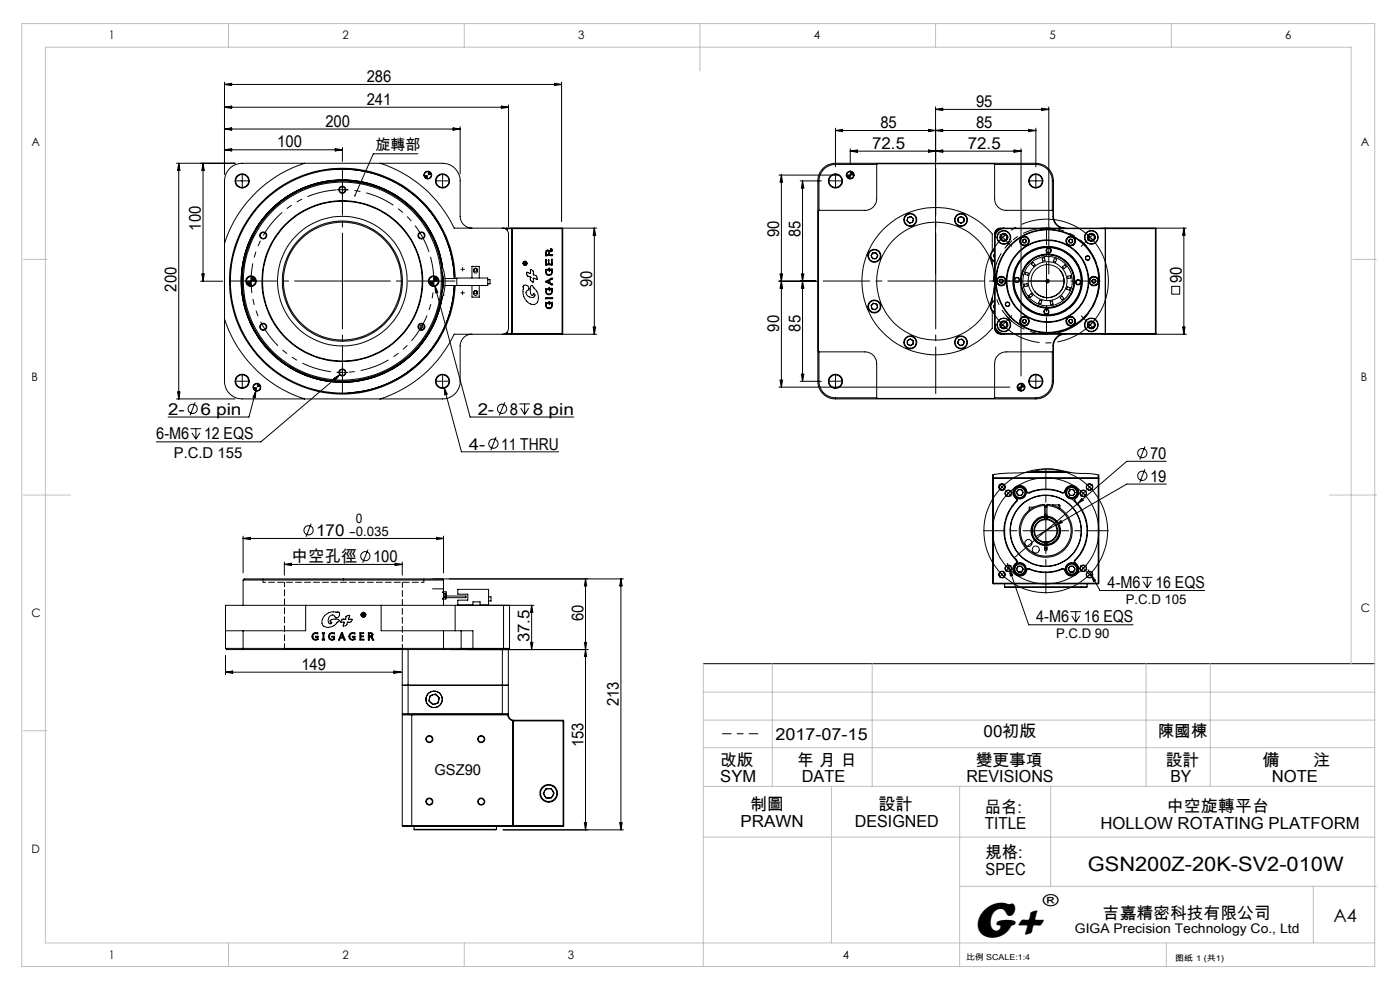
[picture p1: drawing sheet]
<svg xmlns="http://www.w3.org/2000/svg" width="297mm" height="210mm" viewBox="0 0 297 210" stroke-linecap="round" stroke-linejoin="round" font-family="sans-serif">
<g fill="none" stroke="#000" stroke-width=".21">
<path d="M47.6 17.4v19.5M47.6 17.9l1.5-.2v.5zM47.6 17.9h71.5M117.6 17.7l1.5 .2-1.5 .3zM119.1 17.4v29.6M37.4 34.6h12.5M37.9 34.6l.3 1.5h-.5zM37.9 34.6v50M43.1 34.6v25M43.1 34.6l.2 1.5h-.5zM47.6 31.8h25M47.6 31.8l1.5-.3v.5z"/>
<path d="M47.6 22.7l1.5-.2v.5zM47.6 27.4l1.5-.3v.5zM47.6 27.4h50M47.6 22.7h60.3M51.3 38.4h.2M51.4 38.3v.2M64.6 34.6a26.2 26.2 0 0 0-17 17M71.1 31.5l1.5 .3-1.5 .2zM72.6 31.3v2.9M80.6 34.6a26.3 26.3 0 0 1 15.7 13.8h11.2M88.7 32.6h-9.5l-3.9 8.9M90.8 36.4a.78 .78 0 0 0-.8 .7"/>
<path d="M91.5 37.1a.78 .78 0 0 1-.7 .8M93.8 38.4h.2M93.9 38.3v.2M96.1 27.1l1.5 .3-1.5 .2zM97.6 26.9v10M106.4 22.5l1.5 .2-1.5 .3zM107.9 22.3v25.8M165.2 37.1h12.8M165.8 37.1v45M165.8 37.1l.2 1.5h-.5zM169.8 38.4h4.4M170.3 38.4v42.5"/>
<path d="M170.3 38.4l.2 1.5h-.5zM177.1 38.4h.3M177.2 38.3v.2M177.2 27.2v8.2M177.2 27.7h42.5M177.2 27.7l1.6-.3v.5zM180.2 37.1h.3M180.4 37v.2M180.4 36.4a.78 .78 0 0 0-.8 .7M180.4 31.6v3.1M180.4 32.1h36.2M180.4 32.1l1.5-.3v.5z"/>
<path d="M181.1 37.1a.78 .78 0 0 1-.7 .8M186 34.9v7.2a2.47 2.47 0 0 1-2.5 2.5h-9.8M186 34.9h-8.8a3.5 3.5 0 0 0-3.5 3.5v6.2M186 34.9l.1-.2h24.8l.1 .2M197 31.8l1.5 .3-1.5 .2zM197 27.4l1.5 .3-1.5 .2zM198.5 22.7v35.4M198.5 23.2l1.5-.2v.5zM198.5 23.2h24M198.5 27.7l1.5-.3v.5zM198.5 32.1l1.5-.3v.5zM211 34.9v7.2a2.41 2.41 0 0 0 2.5 2.5h9.7"/>
<path d="M211 34.9h8.7a3.5 3.5 0 0 1 3.5 3.5v6.2M215.1 31.8l1.5 .3-1.5 .2zM216.6 31.6v48.2M218.2 27.4l1.5 .3-1.5 .2zM219.6 38.4h.3M219.7 38.3v.2M219.7 27.2v8.2M221 23l1.5 .2-1.5 .3zM222.5 22.7v35.4M42.5 59.6h4.7M42.8 58.1h.5l-.2 1.5zM53.1 59.6h.3"/>
<path d="M53.3 59.5v.3M53.3 58.6a1.02 1.02 0 0 0-1.1 1M54.3 59.6l-.3 .7-.7 .3M72.5 59.6h.2M72.5 40.2h.2M72.6 40.1v.3M72.6 59.5v.3M91.9 59.6h.2M92 59.5v.3M92 58.6l-.1 .1a.97 .97 0 0 0-.9 .9M93 59.6a1.02 1.02 0 0 1-1 1M93.8 57.6l.3 2.2-.4 2.5"/>
<path d="M93.8 56.7a21.4 21.4 0 0 0-32.5-15.2 21.4 21.4 0 0 0-.4 35.9 21.4 21.4 0 0 0 32.8-14.5M93.9 56.7a21.5 21.5 0 0 0-32.8-15.1 21.5 21.5 0 0 0-.2 36.1 21.5 21.5 0 0 0 32.9-14.7M93.9 56.7a9 9 0 0 1 0 6.3l-.3-.1M93.9 56.7l-.2 .1M93.9 58.5v2.9M94.4 59.1h2.5M96.4 59.1a23.7 23.7 0 0 0-34.8-20.5 23.7 23.7 0 0 0-2.8 40.3 23.7 23.7 0 0 0 37.3-15.7l.2-2.6a23.7 23.7 0 0 1-22.5 22.8M96.6 59.1a23.9 23.9 0 0 0-35.6-20.3 23.9 23.9 0 0 0-1.5 40.9 23.9 23.9 0 0 0 36.9-17.7l.2-1.4M98 57.1h.2M98.1 57v.2M100.1 48.4a2.53 2.53 0 0 1-2.5-2.5v-7.5a3.7 3.7 0 0 0-3.7-3.8h-42.5a3.7 3.7 0 0 0-3.8 3.8v42.5a3.7 3.7 0 0 0 3.8 3.7h42.5a3.7 3.7 0 0 0 3.7-3.7v-7.5a2.47 2.47 0 0 1 2.5-2.5M100.1 59v-2.5h1.6v2.5"/>
<path d="M100.6 57l.1-.1a.49 .49 0 0 1 .6 .5 .49 .49 0 0 1-.7 .4l-.1-.3zM103.5 59.3h.5v.9h-.5M106.6 48.4a1.21 1.21 0 0 1 1.3 1.2v20a1.26 1.26 0 0 1-1.3 1.3M107.2 48.5h.3M107.5 48.4h1.1v22.5h-1.1M107.5 48.4l.1 .1M107.5 48.5v.2M107.6 48.5h-.1M107.6 48.5h.1M107.6 48.5h11.6M107.6 48.5v.4M108.1 48.4h18.5"/>
<path d="M111.2 55.7l.5-.1-.3 .3 .3 .1h-.6zM111.2 55.8l.1 .1h-.1zM111.4 55.8h.1M111.8 57.7a.55 .55 0 0 0 .2 .9l.5 .2M111.8 57.7l.1 .1M111.9 57.8l.6 .2v-.8a.77 .77 0 0 1 .6 1l.1 .1M112.5 58.8h.1M113.2 58.3h.1M113.2 58.3a.68 .68 0 0 1 .7 1l-.7-.3-.1 .9a.76 .76 0 0 1-.6-1.1M115.7 59.7l1.5-.7v.2l-.6 .2 .1 .6 .6 .4h-.3zM115.7 57.1h.7v.2a.5 .5 0 0 0-.5 .7 .5 .5 0 0 0 .8 .2 .48 .48 0 0 0 .4-.5 .48 .48 0 0 0-.5-.5l-.1 .4v-.7l.1 .2h.6l-.1 .2a.72 .72 0 0 1-.6 1.1 .72 .72 0 0 1-.6-1.1zM115.8 53.2a.36 .36 0 0 1 .4-.2 .36 .36 0 0 1 .3 .3l.6-.1-.3-.4h.3v.5a.5 .5 0 0 0-.5 .1 .5 .5 0 0 0-.1 .6l.8 .1-.2 .2h-1.3z"/>
<path d="M115.8 56v-.9l.1 .9h.5v-.9l.1 .9h.6v-1l.1 1.2h-.2M115.8 56h.1M115.8 56v.3l1.2-.1M116 59.8l.6-.3v.5zM116 53.3h.3l.1 .7h-.5zM116.6 56.9h.1M117 56.2h.1M119.2 48.5v22.3M119.2 48.4h.1M119.3 48.4l.1 22.4-.2 .1M119.3 48.4l-.1 .1M126.1 48.4l.3 1.5h-.6z"/>
<path d="M126.1 48.4v22.5M165.2 59.6h7.9M165.5 58.1h.5l-.2 1.5zM165.8 59.6l.2 1.5h-.5zM170 58.1h.5l-.2 1.5zM170.3 59.6l.2 1.5h-.5zM173.7 44.6l-.1 .1v29.8l.1 .1M185.1 53.6h.7l.4 .6-.4 .7h-.7l-.3-.7zM192.6 46.1l.7-.1 .5 .5-.2 .7-.7 .1-.5-.5zM198.4 59.6h.2M198.5 59.5v.3M203.2 46.3l.7-.4 .6 .4v.7l-.6 .4-.7-.4z"/>
<path d="M210.5 53.3a1.36 1.36 0 0 0 0 1.9M210.5 56.1a12.5 12.5 0 0 0-19.3-6.7 12.5 12.5 0 0 0 0 20.4 12.5 12.5 0 0 0 19.3-6.7M210.5 53.3v-3.7a15.6 15.6 0 0 0-22.7-1.4 15.6 15.6 0 0 0 0 22.8 15.6 15.6 0 0 0 22.7-1.4v-3.6M210.5 55.2l.5 .3M210.5 56.1a12.7 12.7 0 0 1 0 7M210.5 55.2v.9M211 54.8h.1M211 53.1a1.26 1.26 0 0 0-.8 1.1 1.26 1.26 0 0 0 .8 1.2M211 54.6l-.1-.3 .1-.4-.2 .2 .2 .7M211 53l-.5 .3M212.2 59.3h.5l.2 .3-.2 .4h-.5l-.2-.4zM212.3 48.5a1.2 1.2 0 0 0-1.2 1.2"/>
<path d="M212.6 50.3l.2 .1M212.8 50.3l-.2 .1M213 48.4a1.93 1.93 0 0 0-2 2M214 51.6l.1 .2M214.1 51.6l-.1 .2M217.1 50.8h.5l.2 .3-.2 .4h-.5l-.2-.4zM217.6 57.7l.6 .3-.2 .4-.5-.2zM218.8 56l.4-.3 .4 .5-.4 .3zM221.1 54.8l.5-.1 .1 .6-.5 .1zM221.9 59.6h.2M222 59.5v.3M223.2 44.6l.2 .2a3 3 0 0 0 1.8 3.6"/>
<path d="M223.7 54.8l.5 .2-.3 .6-.5-.2zM224.9 57.4a3.5 3.5 0 0 1-.4 4.9 3.5 3.5 0 0 1-4.9-.4M225.4 56.6l.5-.4 .3 .4-.5 .4zM226 48.4a2.53 2.53 0 0 1-2.5-2.5v-7.5a3.7 3.7 0 0 0-3.8-3.8h-42.5a3.7 3.7 0 0 0-3.7 3.8v42.5a3.7 3.7 0 0 0 3.7 3.7h42.5a3.7 3.7 0 0 0 3.8-3.7v-7.5a2.47 2.47 0 0 1 2.5-2.5M226.5 58.6l.6-.1 .1 .5-.6 .1zM226.9 50.8h.5l.2 .3-.2 .4h-.5l-.2-.4zM229.9 51.6l.1 .2M230 51.6l-.1 .2M231.2 50.3l.2 .1M231.4 50.3l-.2 .1M231.8 59.3h.5l.2 .3-.2 .4h-.5l-.2-.4zM234.5 48.4v22.5"/>
<path d="M245.1 48.5h-32.1a1.93 1.93 0 0 0-1.9 1.9v18.5a1.93 1.93 0 0 0 1.9 1.9h32.1M245.1 48.5v22.3M245.1 48.4h.1M245.2 48.4l.1 22.4-.2 .1M245.2 48.4l-.1 .1M251.1 48.4v22.5M251.1 48.4l.3 1.5h-.5zM251.7 48.4h-39.5a1.21 1.21 0 0 0-1.2 1.2v20a1.26 1.26 0 0 0 1.2 1.3h39.5M47.6 67.6a26.4 26.4 0 0 0 17 17M72.1 79.5l-16.7 14.2h-22.2M72.5 79h.2M72.6 78.9v.2"/>
<path d="M92.3 60.6l7.4 27.9h22M92.3 60.6l.6 1.4-.5 .1zM94 62.6h.1M94.4 60.6h9.1v-1.6h-6.6v1.6M98 62.1h.2M98.1 62v.3M100.1 60.6v2.4h1.6v-2.4M100.7 61.6a.5 .5 0 0 1 .6 .6 .5 .5 0 0 1-.7 .4l-.1-.6zM107.2 70.8h.3M107.5 70.9h-11.2a26.1 26.1 0 0 1-15.7 13.7M107.5 70.8h.1M107.5 70.5v.3"/>
<path d="M107.6 70.8h11.6M107.6 70.8l-.1 .1M107.6 70.4v.4M108.1 70.9h18.5M111 60.6a.67 .67 0 0 1 1.1 .1 .67 .67 0 0 1-.3 1 1.04 1.04 0 0 0 .2 1.2 1.04 1.04 0 0 0 1.2 .1l.3-.4-.1-.2-.2-.1-.2 .4a1.51 1.51 0 0 1-.3-2.1h.3l.1 .4a2.45 2.45 0 0 1 .6 3.4 2.16 2.16 0 0 1-2.7-2zM115.7 61.2h.7v.2a.53 .53 0 0 0-.4 .8 .53 .53 0 0 0 .9 0l.2-.5-.5-.4-.1 .4v-.7l.1 .2h.6l-.1 .2a.71 .71 0 0 1-.1 .9 .71 .71 0 0 1-1 .1 .71 .71 0 0 1-.1-1zM115.7 63.4h.1M115.9 63.1l1.4 .2-1.5 .1zM116.6 64v.7v-.4a.54 .54 0 0 1 .4 .7 .54 .54 0 0 1-.8 .3 .47 .47 0 0 1-.3-.5 .47 .47 0 0 1 .5-.4v-.2h-.7l.2 .2a.71 .71 0 0 0 .1 .9 .71 .71 0 0 0 1 0 .71 .71 0 0 0 .1-1M116.6 64v.1h.6l-.1 .2M116.6 64h.1M117.1 64.3h.1"/>
<path d="M119.2 70.8h.1M125.8 69.4h.6l-.3 1.5zM170 79.4h.5l-.2 1.5zM173.7 74.6v6.3a3.5 3.5 0 0 0 3.5 3.5h8.8M173.7 74.6h9.8a2.53 2.53 0 0 1 2.5 2.5v7.3M184.8 64.8l.5-.5 .7 .2 .2 .7-.5 .5-.7-.2zM192.5 72.3l.6-.4 .6 .4v.7l-.6 .3-.6-.3zM203.3 72.1l.7-.2 .6 .6-.2 .6-.7 .2-.5-.5zM210.5 64.1a1.36 1.36 0 0 0 0 1.9M210.5 66l.5 .3M210.5 63.1v1M210.9 64.7v.4l.1 .3-.3-.4z"/>
<path d="M211 68.9a1.99 1.99 0 0 0 2 2M211 63.9a1.23 1.23 0 0 0-.8 1.1 1.23 1.23 0 0 0 .8 1.2M211 63.7l-.5 .4M211.1 69.6a1.15 1.15 0 0 0 1.2 1.2M212.6 68.8l.2 .2M212.8 68.8l-.2 .2M214 67.5l.1 .2M214.1 67.5l-.1 .2M217.1 67.8h.5l.2 .3-.2 .4h-.5l-.2-.4zM217.3 60.3l.6-.1 .1 .5-.6 .1zM218.3 62.7l.5-.4 .3 .4-.5 .4zM220.6 63.7l.4 .1-.2 .6-.5-.1z"/>
<path d="M222.8 64l.5-.1 .1 .6-.5 .1zM223.2 74.6v6.3a3.5 3.5 0 0 1-3.5 3.5h-8.7M223.2 74.6h-9.7a2.47 2.47 0 0 0-2.5 2.5v7.3M224.9 63.1l.4-.3 .4 .5-.4 .3zM225.2 70.9a2.61 2.61 0 0 0-1.8 2.5v1.1l-.2 .1M226.4 60.8l.6 .3-.1 .5-.6-.3zM226.9 67.8h.5l.2 .3-.2 .4h-.5l-.2-.4zM229.9 67.5l.1 .2M230 67.5l-.1 .2M231.2 68.8l.2 .2M231.4 68.8l-.2 .2M245.1 70.8h.1"/>
<path d="M248.6 60.7h1.7v1.7h-1.7zM250.9 69.4h.5l-.3 1.5zM37.4 84.6h12.5M37.7 83.1h.5l-.3 1.5zM40.4 90.9h2.3M40.7 91.8l.9 1.4M41.4 85.3l-1.1 2.8M41.6 90.9v2.3M42.4 91.8l-.8 1.4M51.3 80.9h.2M51.4 80.7v.3M54.3 82.9l-1.5 5.6h-17.1"/>
<path d="M54.3 82.9l-.1 1.5-.5-.2zM54.5 81.4a.72 .72 0 0 0-.7 .7M55.2 82.1a.78 .78 0 0 1-.7 .8M70.8 80.3l1.3-.8-1 1.2zM93.8 80.9h.2M93.9 80.7v.3M94.2 82.2l.7 1.4-.5 .1zM94.2 82.2l3.7 13.6h20.6M105.2 92.7l-1.1 2.8M107.1 85.3l-1.2 2.8M110.2 85.7h2.2M110.5 86.6l.8 1.3"/>
<path d="M111.3 85.7v2.2M112.1 86.6l-.8 1.3M165.2 82.1h49M165.5 80.6h.5l-.2 1.5zM169.8 80.9h4.4M177.1 80.9h.3M177.2 80.7v.3M186 84.4l.1 .1h24.8l.1-.1M216.5 82.1h.2M216.6 82v.3M216.6 81.4a.78 .78 0 0 0-.7 .7M217.3 82.1a.78 .78 0 0 1-.7 .8"/>
<path d="M219.3 100h6.5M219.6 80.9h.3M219.7 80.7v.3M242.9 99.5l-1.1 2.8M242.9 94.7l-1.1 2.8M247.4 97.9h-8.4l-10.5 9M51.6 113.7v7.8M51.6 114.2h42.5M51.6 114.2l1.5-.2v.5zM60.3 119.2v2.8M60.3 119.7h25M60.3 119.7l1.5-.2v.5z"/>
<path d="M66 111.1l-1.1 2.8M78.1 116.6l-1.2 2.8M83.8 119.5l1.5 .2-1.5 .3zM85.3 119.2v2.8M92.6 114l1.5 .2-1.5 .3zM94.1 113.7v7.8M210.6 101.5v-.8l.2-.1 2.2-.2 4.9-.2 4.2-.8 1.9 .2 3.9 .8 4.5 .2 .7 .2v.7M210.6 101.5l.1 22.3M210.7 101.4l-.1 .1M210.7 101.4v.1M210.7 100.7v.6M210.7 101.5v22.2"/>
<path d="M210.7 101.5h22.3M210.7 101.3v.1M210.7 101.3h22.3M212.5 103.2l.2 .2M212.7 103.2l-.2 .2M213.7 119.5l.4 1.1M213.8 104.6l.2 .1M214 104.6l-.2 .1M215.5 105.7l.2 .2-.1 .4M215.5 119.5a1.49 1.49 0 0 0 0 2.5 1.49 1.49 0 0 0 2.3-1M215.5 119.5l.1 .1M215.6 106.3a8.8 8.8 0 0 0 0 12.6"/>
<path d="M215.6 118.9l.1 .4-.2 .2M215.6 119.6a1.38 1.38 0 0 0 0 2.3 1.38 1.38 0 0 0 2.1-.9M215.6 105.6a.49 .49 0 0 1 .1 .8M215.6 119.6a1.38 1.38 0 0 1 1.5 0 1.38 1.38 0 0 1 .6 1.4M215.6 106.3l.1 .1M215.6 105.6l-.1 .1M215.7 118.8a.49 .49 0 0 1-.1 .8M215.7 106.4a8.8 8.8 0 0 0 0 12.4M215.7 118.8l-.1 .1M216 103.8h.7l.4 .7-.4 .6h-.7l-.4-.6zM217.7 104.2a.48 .48 0 0 0 .7 .4M217.7 104.2a1.38 1.38 0 0 0-2.1-.9 1.38 1.38 0 0 0 0 2.3"/>
<path d="M217.7 104.2a1.38 1.38 0 0 1-.6 1.4 1.38 1.38 0 0 1-1.5 0M217.7 100.2h9.3M217.8 104.2l.2 .2h.3M217.8 104.2a1.49 1.49 0 0 0-2.3-1 1.49 1.49 0 0 0 0 2.5M217.8 104.2h-.1M218.3 104.4a9 9 0 0 1 7.1 0M218.3 104.4l.1 .2M218.4 104.6a8.7 8.7 0 0 1 6.9 0M218.4 107.6v.6M218.4 107.6l-.1 .6M218.4 107.6h.9M218.6 100.1h7.8"/>
<path d="M221.6 107.3h.5M221.6 107.2v-.1a5.4 5.4 0 0 0-5.4 5.8 5.6 5.6 0 0 0 5.7 5.4 5.6 5.6 0 0 0 5.6-5.6 5.6 5.6 0 0 0-5.4-5.7v.2M221.6 107.2a5.4 5.4 0 0 0-4.5 7.8 5.4 5.4 0 0 0 8.9 1 5.4 5.4 0 0 0-2.8-8.6l-1.1-.2M221.6 115v1.6a.25 .25 0 0 0 .3 .2 .25 .25 0 0 0 .2-.2v-1.6M221.6 109.7a2.87 2.87 0 0 0-2.6 2.9 2.87 2.87 0 0 0 2.6 2.9M221.6 110.1a2.51 2.51 0 0 0-2.3 2.5 2.51 2.51 0 0 0 2.3 2.5M221.6 110.2a2.37 2.37 0 0 0-2.1 2.4 2.37 2.37 0 0 0 2.1 2.4M221.6 110.2h.3M221.6 115h.3M221.6 116.2h.5M221.6 116.3h.5M221.6 107.6h.5"/>
<path d="M221.6 109.1h.5M221.6 107.2v3M221.7 112.6h.3M221.9 109.6a3 3 0 0 0-3 3 3 3 0 0 0 3 3M221.9 109.6a3 3 0 0 1 3 3 3 3 0 0 1-3 3M221.9 115h.2M221.9 110.2h.2M221.9 109.6v.6M221.9 115v.6M221.9 112.5v.2M222.1 109.7a2.87 2.87 0 0 1 2.6 2.9 2.87 2.87 0 0 1-2.6 2.9M222.1 110.2a2.38 2.38 0 0 1 2.1 2.4 2.38 2.38 0 0 1-2.1 2.4"/>
<path d="M222.1 110.1a2.52 2.52 0 0 1 2.3 2.5 2.52 2.52 0 0 1-2.3 2.5M222.1 107.2v3M223.9 111.4l-4.1 2.4M223.9 111.4l1.2-1 .2 .5zM224.6 107.1l.3 .1v.6M224.6 107.1l-1.3 .1M224.6 107.1v.6M225.4 104.4l-.1 .2M225.9 104.2l-.2 .2h-.3M225.9 104.2a1.5 1.5 0 0 1 2.3-1 1.5 1.5 0 0 1 0 2.5M225.9 104.2h.1M226 104.2a1.38 1.38 0 0 1 2.1-.9 1.38 1.38 0 0 1 0 2.3"/>
<path d="M226 104.2a.46 .46 0 0 1-.7 .4M226 104.2a1.38 1.38 0 0 0 .6 1.4 1.38 1.38 0 0 0 1.5 0M226.6 105.3l1.2 .9 1 1.1M227 103.8h.7l.4 .7-.4 .6h-.7l-.4-.6zM228 118.8a.52 .52 0 0 0 .1 .8M228 106.4a8.8 8.8 0 0 1 0 12.4M228 118.8l.1 .1M228.1 118.9l-.1 .3 .2 .3M228.1 106.3a8.8 8.8 0 0 1 0 12.6M228.1 119.6a1.38 1.38 0 0 1 0 2.3 1.38 1.38 0 0 1-2.1-.9M228.1 105.6a.52 .52 0 0 0-.1 .8M228.1 119.6a1.38 1.38 0 0 0-1.5 0 1.38 1.38 0 0 0-.6 1.4"/>
<path d="M228.1 106.3l-.1 .1M228.1 105.6l.1 .1M228.2 119.5a1.5 1.5 0 0 1 0 2.5 1.5 1.5 0 0 1-2.3-1M228.2 105.7l-.2 .3 .1 .3M228.2 119.5l-.1 .1M228.5 106.9l-13.3 11.4M229.5 105.8l.3 .3-1.3 .8zM229.7 104.6l.2 .1M229.9 104.6l-.2 .1M231 103.2l.2 .2M231.2 103.2l-.2 .2M233 100.7v.6"/>
<path d="M233 101.5v22.2M233 101.3l.1 .2M233 101.4v.1M233.1 101.5v22.2l-.1 .2-22.3-.1M247.4 102.7h-8.4l-15.1 8.7M47.8 139v4.1M47.8 137.5h50M47.8 137.5l.3 .3h3.5M47.8 133.8h3.8M51.6 123a2.11 2.11 0 0 1 1.7-.2h39.1a2.06 2.06 0 0 1 1.7 .2M51.6 123h42.5M51.6 123v5.4"/>
<path d="M51.6 133.8v4M51.6 137.8h8.7M60.3 137.8l.1-.2h24.8l.1 .2M64.8 128.4h-17v9.1M64.8 128.4h16.1M64.8 128.4v5.4h-13.2M66.5 134.4l.5-.2 .4 .1v.2a.64 .64 0 0 0-1 .4 .64 .64 0 0 0 .9 .7v-.5h-.4v-.1h.6v.7a.83 .83 0 0 1-1.2-.2 .83 .83 0 0 1 .2-1.1zM68.4 134.2h.5l-.2 .2v1.2h.2v.2h-.5v-.2h.1v-1.2zM68.9 130.6a3.6 3.6 0 0 1 2.7-.8h.1a.63 .63 0 0 1 .1 1.1 .63 .63 0 0 1-1-.4 1 1 0 0 0-1.1 .6 1 1 0 0 0 .4 1.2l.3-.3-.3-.1-.1-.2a1.58 1.58 0 0 1 2-.1l-.2 .3-.3 .1a2.04 2.04 0 0 1-3.1 .5 1.78 1.78 0 0 1 .5-1.9zM70 134.4l.5-.2 .4 .1v.2a.64 .64 0 0 0-1 .4 .64 .64 0 0 0 .9 .7v-.5h-.4v-.1h.6v.7a.83 .83 0 0 1-1.2-.2 .83 .83 0 0 1 .2-1.1zM72.4 134.2h.2l.6 1.6h-.2l-.2-.4h-.6l-.2 .4h-.2zM72.5 134.4l.3 .8h-.6z"/>
<path d="M72.5 134.4h.1M73.2 131.4h-.1a.57 .57 0 0 0-.7 .6h.6l-.2 .7a.58 .58 0 0 0 .8-.2l.1-.4M73.2 131.4a.73 .73 0 0 1 1-.8l-.3 .8h.6M73.2 131.4h.1M73.7 132v.1M74.3 134.4l.5-.2 .5 .1v.2a.64 .64 0 0 0-1.1 .4 .64 .64 0 0 0 .9 .7v-.5h-.3v-.1h.5v.7a.83 .83 0 0 1-1.1-.2 .83 .83 0 0 1 .1-1.1zM74.5 131.4h.1M74.6 131.4h.1a.67 .67 0 0 1-1 .6M76.3 134.2h.9v.2h-.6v.5h.5v.2h-.5v.5h.6v.2h-.9zM76.9 130.1l.4 .1-.1 .2 .2 .3-.3-.2h-.1l-.1 .2zM77 130.2l.2 .1-.2 .1zM78.1 134.2l.9 .1 .1 .5-.3 .2 .5 .8h-.2l-.6-.7h-.1v.7h-.3z"/>
<path d="M78.4 134.4h.2a.28 .28 0 0 1 .3 .2 .28 .28 0 0 1-.3 .3h-.2zM78.8 135h.1M80.9 128.4h15.7M80.9 128.4v5.4h13.2M84.8 137.6v.2h-24.5M85.3 137.8v7.5M85.3 137.8h8.8M86.6 137.8v7.5M91.8 124.9h2.2M91.9 122.8h40.4M93.8 127l.3 .1M93.8 125.7h.3"/>
<path d="M93.8 126.9h.3M93.9 125.5h.2M94.1 126.9v.2M94.1 133.8h3.7M94.1 123v2.5M94.1 125.7v1.2M94.1 127.1v1.3M94.1 133.8v4M94.1 125.5v.2M94.1 125.5h.6v.8M94.3 125.9l.3 .1v.6l-.2 .1a.43 .43 0 0 1-.1-.8zM94.6 126.3v.8h-.5"/>
<path d="M94.6 126.3l.1 .1h4.1v.4h-4.2M94.6 126.3h.1M94.7 126.3l.1 .1M95.6 137.8h29.1M96.6 128.4v5.4M97.7 137.6h2.6M97.8 137.5l-.2 .3h-3.5M97.8 137.5h10.3M97.8 133.8h2.5v3.8M97.8 133.8v3.7M100.3 137.6h6.5M100.3 128.4v-.7h1.5v.7"/>
<path d="M100.3 128.3h-3.2v-1h2.1v-1.3h-2.1v-1h6.5v3.3h-1.8M103.6 126.6h.6v.9h-.6M106.6 137.6v.2M106.6 137.8h1.2M106.6 137.8v7.5M107.7 137.6l.1 .2M107.8 137.8v7.5M108.1 137.5v-9.1h-1.3v9.2M108.1 137.5l-1.3 .1M112.5 136.3h.5l-.2 1.5zM112.8 128.4v9.4M112.8 128.4l.2 1.5h-.5z"/>
<path d="M113.3 128.4h-16.7M124 136.3h.5l-.3 1.5zM124.2 122.8v53.2M124.2 122.8l.3 1.5h-.5zM124.2 137.8l.3 1.5h-.5zM131.7 122.8l.3 1.5h-.5zM131.7 122.8v53.2M210.7 123.7h22.3M210.7 123.7v.1M212.5 121.8l.2 .2M212.7 121.8l-.2 .2M213.1 124.5h17.5"/>
<path d="M213.1 123.9v.6M213.8 120.5l.2 .1M214 120.5l-.2 .1M214.1 120.6l4.1 11.9h22.2M214.1 120.6l.7 1.4-.5 .2zM216 120.1h.7l.4 .6-.4 .6h-.7l-.4-.6zM217.7 121h.1M218.3 120.7h-.3l-.2 .3M218.3 120.7a9 9 0 0 0 7.1 0M218.4 120.6a8.7 8.7 0 0 0 6.9 0M218.4 120.6a.48 .48 0 0 0-.7 .4M218.4 120.6l-.1 .1"/>
<path d="M225.3 120.6a.46 .46 0 0 1 .7 .4M225.3 120.6l.1 .1M225.4 120.7h.3l.2 .3M226 121h-.1M227 120.1h.7l.4 .6-.4 .6h-.7l-.4-.6zM227.1 129.7h2.2M227.4 130.6l.8 1.4M228.2 129.7v2.3M229.1 130.6l-.9 1.4M229.7 120.5l.2 .1M229.9 120.5l-.2 .1M230.6 123.9v.6"/>
<path d="M230.8 120.9l.7 1M231 121.8l.2 .2M231.2 121.8l-.2 .2M231.5 121.9l1.9 3.4h22.2M231.5 121.9l.9 1.2-.4 .3zM233 123.7v.1M242.3 122.5h2.2M242.5 123.4l.9 1.3M243.4 122.5v2.2M244.2 123.4l-.8 1.3M47.8 142.6h37.3M47.8 142.6l1.6-.3v.5z"/>
<path d="M83.6 142.3l1.5 .3-1.5 .2zM85.3 151.4h22.5M85.3 151.7h22.4M85.3 145.3h1.3M85.3 145.3l.2 .1M85.3 151.7v23.4M85.3 151.4l.2 .1M85.5 151.5h1.1M85.5 151.5l-.2 .2M86.6 145.4h-1.3v6M86.6 145.3v.1M86.6 151.5h21.1"/>
<path d="M86.6 145.4v6.1M86.6 145.4h20M86.6 145.3h20M87.3 151.5v23.8M91.3 147.6l1.1-.4 .8 .8-.3 1.1-1.1 .4-.8-.8zM106.6 145.4h1.2v6M106.6 145.3v.1M106.6 145.3h1.2M106.6 145.4v6.1M107.7 151.7a1.45 1.45 0 0 0 1.1 1.2M107.7 151.5l.1 .1M107.8 151.6a1.43 1.43 0 0 0 1 1.2"/>
<path d="M107.8 151.6l-.1 .1M107.8 145.3l-.1 .1M107.8 151.4l-.1 .1M108.8 152.9h.1M108.8 152.8v22.5M108.8 152.9h10.7M108.8 152.8h10.7l.1 .1v22.2l-.1 .2h-32.2M119.5 152.9v22.2M119.5 152.9h.1M149.2 140.8h142.4M85.3 175.1h34.2M85.3 175.1l.2 .2h1.8"/>
<path d="M87.8 175.9h17.5M87.8 175.3v.6M105.3 175.3v.6M106.7 176h25.6M115.8 167.3h1.1l.6 .9-.5 1.1h-1.1l-.6-1zM119.5 175.1v.1M124 174.5h.5l-.3 1.5zM131.5 174.5h.5l-.3 1.5z"/>
<circle cx="51.4" cy="38.4" r="1.37"/>
<circle cx="51.4" cy="38.4" r="1.5"/>
<circle cx="90.7" cy="37.1" r=".75"/>
<circle cx="90.7" cy="37.1" r=".82"/>
<circle cx="93.9" cy="38.4" r="1.37"/>
<circle cx="93.9" cy="38.4" r="1.5"/>
<circle cx="177.2" cy="38.4" r="1.37"/>
<circle cx="177.3" cy="38.4" r="1.5"/>
<circle cx="180.4" cy="37.1" r=".75"/>
<circle cx="180.4" cy="37.1" r=".82"/>
<circle cx="219.7" cy="38.4" r="1.5"/>
<circle cx="219.7" cy="38.4" r="1.37"/>
<circle cx="53.3" cy="59.6" r=".99"/>
<circle cx="53.3" cy="59.6" r="1.13"/>
<circle cx="55.9" cy="50" r=".62"/>
<circle cx="55.9" cy="49.9" r=".75"/>
<circle cx="72.6" cy="59.6" r="21.3"/>
<circle cx="72.6" cy="40.3" r=".75"/>
<circle cx="72.6" cy="40.2" r=".63"/>
<circle cx="72.6" cy="59.6" r="16.9"/>
<circle cx="72.6" cy="59.6" r="12.5"/>
<circle cx="72.6" cy="59.6" r="17.1"/>
<circle cx="72.6" cy="59.6" r="12.7"/>
<circle cx="72.6" cy="59.6" r="13.8"/>
<circle cx="72.6" cy="59.6" r="21"/>
<circle cx="89.4" cy="50" r=".62"/>
<circle cx="89.4" cy="49.9" r=".75"/>
<circle cx="92" cy="59.6" r="1.13"/>
<circle cx="92" cy="59.6" r="1"/>
<circle cx="100.9" cy="57.3" r=".32"/>
<circle cx="111.4" cy="55.9" r=".45"/>
<circle cx="111.4" cy="55.9" r=".38"/>
<circle cx="185.5" cy="54.3" r="1.37"/>
<circle cx="185.5" cy="54.3" r=".62"/>
<circle cx="185.5" cy="54.3" r="1.25"/>
<circle cx="193.1" cy="46.7" r="1.25"/>
<circle cx="193.1" cy="46.6" r=".63"/>
<circle cx="193.1" cy="46.6" r="1.38"/>
<circle cx="203.9" cy="46.6" r=".63"/>
<circle cx="203.9" cy="46.6" r="1.38"/>
<circle cx="203.9" cy="46.6" r="1.25"/>
<circle cx="212.4" cy="59.6" r="1"/>
<circle cx="212.4" cy="59.6" r=".38"/>
<circle cx="212.4" cy="59.6" r=".94"/>
<circle cx="212.4" cy="59.6" r=".87"/>
<circle cx="212.9" cy="50.4" r="1.45"/>
<circle cx="212.9" cy="50.4" r=".75"/>
<circle cx="213" cy="50.3" r=".62"/>
<circle cx="213" cy="50.4" r="1.37"/>
<circle cx="213" cy="50.4" r=".85"/>
<circle cx="215.7" cy="59.4" r=".44"/>
<circle cx="215.8" cy="59.4" r=".56"/>
<circle cx="217.3" cy="51.1" r=".88"/>
<circle cx="217.3" cy="51.1" r=".38"/>
<circle cx="217.3" cy="51.1" r=".94"/>
<circle cx="217.3" cy="51.1" r="1.02"/>
<circle cx="222.2" cy="59.6" r=".37"/>
<circle cx="222.2" cy="59.6" r="11"/>
<circle cx="222.2" cy="59.6" r="5.2"/>
<circle cx="222.2" cy="59.6" r="10.9"/>
<circle cx="222.2" cy="59.6" r="8.6"/>
<circle cx="222.2" cy="59.6" r="5.6"/>
<circle cx="222.2" cy="59.6" r="7.3"/>
<circle cx="222.2" cy="59.6" r="5.7"/>
<circle cx="222.2" cy="59.6" r="3.5"/>
<circle cx="222.2" cy="59.6" r="4.1"/>
<circle cx="222.2" cy="59.6" r="7.1"/>
<circle cx="222.2" cy="59.6" r="7.4"/>
<circle cx="222.2" cy="59.6" r="8.7"/>
<circle cx="222.2" cy="59.6" r=".19"/>
<circle cx="222.5" cy="53.1" r=".44"/>
<circle cx="222.5" cy="53.1" r=".57"/>
<circle cx="227.1" cy="51.1" r=".88"/>
<circle cx="227.1" cy="51.1" r=".38"/>
<circle cx="227.1" cy="51.1" r=".94"/>
<circle cx="227.1" cy="51.1" r="1.02"/>
<circle cx="228.7" cy="59.9" r=".44"/>
<circle cx="228.7" cy="59.9" r=".57"/>
<circle cx="230.7" cy="54.7" r=".49"/>
<circle cx="230.7" cy="54.7" r=".42"/>
<circle cx="231.5" cy="50.4" r=".75"/>
<circle cx="231.5" cy="50.3" r=".62"/>
<circle cx="231.5" cy="50.4" r="1.44"/>
<circle cx="231.5" cy="50.3" r=".85"/>
<circle cx="231.5" cy="50.3" r="1.38"/>
<circle cx="232" cy="59.6" r="1.01"/>
<circle cx="232" cy="59.6" r=".94"/>
<circle cx="232" cy="59.6" r=".87"/>
<circle cx="232.1" cy="59.6" r=".37"/>
<circle cx="55.9" cy="69.3" r=".62"/>
<circle cx="55.9" cy="69.3" r=".74"/>
<circle cx="72.6" cy="79" r=".75"/>
<circle cx="72.6" cy="79" r=".64"/>
<circle cx="89.4" cy="69.3" r=".62"/>
<circle cx="89.4" cy="69.3" r=".74"/>
<circle cx="89.4" cy="69.3" r=".32"/>
<circle cx="100.9" cy="62" r=".31"/>
<circle cx="185.5" cy="65" r="1.37"/>
<circle cx="185.5" cy="65" r="1.24"/>
<circle cx="185.5" cy="65" r=".63"/>
<circle cx="193.1" cy="72.6" r="1.37"/>
<circle cx="193.1" cy="72.6" r="1.25"/>
<circle cx="193.1" cy="72.6" r=".62"/>
<circle cx="203.9" cy="72.6" r="1.25"/>
<circle cx="203.9" cy="72.6" r="1.37"/>
<circle cx="203.9" cy="72.6" r=".62"/>
<circle cx="212.9" cy="68.9" r="1.45"/>
<circle cx="212.9" cy="68.9" r=".75"/>
<circle cx="213" cy="68.9" r=".63"/>
<circle cx="213" cy="68.9" r="1.37"/>
<circle cx="213" cy="68.9" r=".85"/>
<circle cx="213.7" cy="64.5" r=".5"/>
<circle cx="213.7" cy="64.5" r=".43"/>
<circle cx="217.3" cy="68.1" r="1.01"/>
<circle cx="217.3" cy="68.1" r=".38"/>
<circle cx="217.3" cy="68.1" r=".88"/>
<circle cx="217.3" cy="68.1" r=".95"/>
<circle cx="222" cy="66.1" r=".44"/>
<circle cx="222" cy="66.1" r=".57"/>
<circle cx="227.1" cy="68.1" r="1.01"/>
<circle cx="227.1" cy="68.1" r=".38"/>
<circle cx="227.1" cy="68.1" r=".88"/>
<circle cx="227.2" cy="68.1" r=".95"/>
<circle cx="231.5" cy="68.9" r=".75"/>
<circle cx="231.5" cy="68.9" r="1.44"/>
<circle cx="231.5" cy="68.9" r=".63"/>
<circle cx="231.5" cy="68.9" r=".85"/>
<circle cx="231.5" cy="68.9" r="1.38"/>
<circle cx="40.9" cy="86.7" r=".97"/>
<circle cx="51.4" cy="80.9" r="1.37"/>
<circle cx="51.4" cy="80.9" r="1.5"/>
<circle cx="54.5" cy="82.1" r=".75"/>
<circle cx="54.5" cy="82.1" r=".83"/>
<circle cx="93.9" cy="80.9" r="1.37"/>
<circle cx="93.9" cy="80.9" r="1.5"/>
<circle cx="104.7" cy="94.1" r=".99"/>
<circle cx="106.5" cy="86.7" r=".98"/>
<circle cx="177.2" cy="80.9" r="1.37"/>
<circle cx="177.3" cy="80.9" r="1.5"/>
<circle cx="216.6" cy="82.1" r=".75"/>
<circle cx="216.6" cy="82.1" r=".83"/>
<circle cx="219.7" cy="80.9" r="1.5"/>
<circle cx="219.7" cy="80.9" r="1.37"/>
<circle cx="242.3" cy="96.1" r=".98"/>
<circle cx="65.5" cy="112.5" r=".98"/>
<circle cx="77.5" cy="118" r=".98"/>
<circle cx="212.6" cy="103.3" r=".62"/>
<circle cx="212.6" cy="103.3" r=".71"/>
<circle cx="213.9" cy="104.6" r=".7"/>
<circle cx="213.9" cy="104.6" r=".62"/>
<circle cx="216.3" cy="104.5" r=".62"/>
<circle cx="216.3" cy="104.5" r="1.25"/>
<circle cx="216.4" cy="104.5" r="1.06"/>
<circle cx="218.2" cy="115.2" r=".76"/>
<circle cx="219.7" cy="116.6" r=".75"/>
<circle cx="221.8" cy="112.6" r="7.6"/>
<circle cx="221.8" cy="112.6" r="13.1"/>
<circle cx="221.9" cy="112.6" r="7.5"/>
<circle cx="221.9" cy="112.6" r="11.3"/>
<circle cx="221.9" cy="112.6" r="3.1"/>
<circle cx="227.3" cy="104.5" r="1.07"/>
<circle cx="227.3" cy="104.5" r="1.25"/>
<circle cx="227.3" cy="104.5" r=".63"/>
<circle cx="229.8" cy="104.6" r=".7"/>
<circle cx="229.8" cy="104.6" r=".62"/>
<circle cx="231.1" cy="103.3" r=".62"/>
<circle cx="231.1" cy="103.3" r=".71"/>
<circle cx="242.3" cy="100.9" r=".99"/>
<circle cx="77.1" cy="130.4" r=".51"/>
<circle cx="77.1" cy="130.4" r=".47"/>
<circle cx="212.6" cy="121.9" r=".7"/>
<circle cx="212.6" cy="121.9" r=".62"/>
<circle cx="213.9" cy="120.5" r=".7"/>
<circle cx="213.9" cy="120.5" r=".62"/>
<circle cx="216.3" cy="120.7" r="1.24"/>
<circle cx="216.3" cy="120.7" r=".63"/>
<circle cx="216.4" cy="120.7" r="1.05"/>
<circle cx="227.3" cy="120.7" r="1.24"/>
<circle cx="227.3" cy="120.7" r="1.07"/>
<circle cx="227.3" cy="120.7" r=".63"/>
<circle cx="229.8" cy="120.5" r=".7"/>
<circle cx="229.8" cy="120.5" r=".62"/>
<circle cx="231.1" cy="121.9" r=".7"/>
<circle cx="231.1" cy="121.9" r=".62"/>
<circle cx="91.1" cy="156.8" r=".62"/>
<circle cx="91.1" cy="156.8" r=".75"/>
<circle cx="92.1" cy="148.4" r="1.73"/>
<circle cx="92.1" cy="148.3" r=".99"/>
<circle cx="92.1" cy="148.3" r="1.75"/>
<circle cx="102.1" cy="156.8" r=".62"/>
<circle cx="102.1" cy="156.8" r=".74"/>
<circle cx="91.1" cy="170" r=".62"/>
<circle cx="91.1" cy="170" r=".74"/>
<circle cx="102.1" cy="170" r=".62"/>
<circle cx="102.1" cy="170" r=".73"/>
<circle cx="116.4" cy="168.3" r="1.02"/>
<circle cx="116.4" cy="168.3" r="1.88"/>
<circle cx="116.4" cy="168.3" r="1.73"/>
</g>
<path d="M234.6 55.8a13.1 13.1 0 0 0-22-5.4 13.1 13.1 0 0 0 5.8 21.8 13.1 13.1 0 0 0 16.4-15.4l-.2-1" fill="none" stroke="#000" stroke-width=".21" stroke-dasharray="30.5 1.3 1.3 1.3" stroke-dashoffset="8.3" stroke-linecap="butt"/>
<path d="M91.2 54a19.4 19.4 0 0 0-32.4-7.9 19.4 19.4 0 0 0 8.7 32.2 19.4 19.4 0 0 0 24-23.1l-.3-1.2" fill="none" stroke="#000" stroke-width=".21" stroke-dasharray="6.3 1.3 1.3 1.3 1.3 1.3" stroke-dashoffset="-.5" stroke-linecap="butt"/>
<path d="M232.8 56.3a11.2 11.2 0 0 0-18.8-4.6 11.2 11.2 0 0 0 4.9 18.7 11.2 11.2 0 0 0 14.1-13.2l-.2-.9" fill="none" stroke="#000" stroke-width=".21" stroke-dasharray="6.3 1.3 1.3 1.3 1.3 1.3" stroke-dashoffset="-.4" stroke-linecap="butt"/>
<path d="M221.6 112.6h-13M221.9 112.3v-12.8M221.9 112.8v13M222.1 112.6h13" fill="none" stroke="#000" stroke-width=".21" stroke-dasharray="30.5 1.3 1.3 1.3" stroke-dashoffset="25.9"/>
<g fill="none" stroke="#000" stroke-width=".21" stroke-dasharray="30.5 1.3 1.3 1.3">
<path d="M51.1 38.4h-1.2M51.4 38.1v-1.2M51.4 38.6v1.3M51.6 38.4h1.3M72.6 40v-.9M93.6 38.4h-1.2M93.9 38.1v-1.2M93.9 38.6v1.3M94.1 38.4h1.3M177 38.4h-1.2M177.3 38.1v-1.2M177.3 38.6v1.3"/>
<path d="M177.5 38.4h1.3M180.1 37.1h-.6M180.4 36.9v-.7M180.4 37.4v.6M180.6 37.1h.7M219.5 38.4h-1.2M219.8 38.1v-1.2M219.8 38.6v1.3M220 38.4h1.3M53 59.6h-.5M53.3 59.4v-.5M53.3 59.9v.5"/>
<path d="M53.5 59.6h.5M72.4 40.2h-.9M72.6 40.5v.9M72.9 40.2h.9M91.8 59.6h-.5M92 59.4v-.5M92 59.9v.5M92.3 59.6h.5M97.9 57.1h-.1M98.1 56.9v-.2M98.1 57.4v.1M98.4 57.1h.1"/>
<path d="M212.5 50.2l-.4-.4M212.5 50.5l-.4 .4M212.9 50.5l.4 .4M212.9 50.2l.4-.4M213.9 51.5l-.4-.4M213.9 51.8l-.4 .4M214.2 51.8l.4 .4M214.2 51.5l.4-.4M229.8 51.5l-.4-.4M229.8 51.8l-.4 .4M230.1 51.8l.4 .4M230.1 51.5l.4-.4"/>
<path d="M231.1 50.2l-.4-.4M231.1 50.5l-.4 .4M231.5 50.5l.4 .4M231.5 50.2l.4-.4M72.4 79h-.9M72.6 78.7v-.8M72.6 79.2v.9M72.9 79h.9M97.9 62.1h-.1M98.1 61.9v-.2M98.1 62.4v.1M98.4 62.1h.1"/>
<path d="M212.5 68.7l-.4-.4M212.5 69.1l-.4 .4M212.9 69.1l.4 .4M212.9 68.7l.4-.4M213.9 67.4l-.4-.4M213.9 67.7l-.4 .5M214.2 67.7l.4 .5M214.2 67.4l.4-.4M229.8 67.4l-.4-.4M229.8 67.7l-.4 .5M230.1 67.7l.4 .5M230.1 67.4l.4-.4"/>
<path d="M231.1 68.7l-.4-.4M231.1 69.1l-.4 .4M231.5 69.1l.4 .4M231.5 68.7l.4-.4M51.1 80.9h-1.2M51.4 80.6v-1.2M51.4 81.1v1.3M51.6 80.9h1.3M93.6 80.9h-1.2M93.9 80.6v-1.2M93.9 81.1v1.3M94.1 80.9h1.3"/>
<path d="M177 80.9h-1.2M177.3 80.6v-1.2M177.3 81.1v1.3M177.5 80.9h1.3M216.4 82.1h-.6M216.6 81.9v-.7M216.6 82.4v.6M216.9 82.1h.6M219.5 80.9h-1.2M219.8 80.6v-1.2M219.8 81.1v1.3M220 80.9h1.3"/>
<path d="M212.4 103.1l-.4-.4M212.4 103.5l-.4 .4M212.8 103.5l.4 .4M212.8 103.1l.4-.4M213.7 104.4l-.4-.4M213.7 104.8l-.4 .4M214.1 104.8l.4 .4M214.1 104.4l.4-.4M229.6 104.4l-.4-.4M229.6 104.8l-.4 .4M230 104.8l.4 .4M230 104.4l.4-.4"/>
<path d="M231 103.1l-.4-.4M231 103.5l-.4 .4M231.3 103.5l.4 .4M231.3 103.1l.4-.4M55.8 122.8v.7M89.9 123.5v-.7M212.4 121.7l-.3-.4M212.4 122l-.3 .4M212.8 122l.3 .4M212.8 121.7l.3-.4M213.7 120.4l-.4-.4M213.7 120.7l-.4 .4"/>
<path d="M214.1 120.7l.4 .4M214.1 120.4l.4-.4M229.6 120.4l-.4-.4M229.6 120.7l-.4 .4M230 120.7l.4 .4M230 120.4l.4-.4M231 121.7l-.4-.4M231 122l-.4 .4M231.3 122l.4 .4M231.3 121.7l.4-.4"/>
</g>
<path d="M72.4 59.6h-23.6M72.6 59.4v-23.7M72.6 59.9v23.6M72.9 59.6h23.6M198.3 59.6h-23.7M198.5 59.4v-23.7M198.5 59.9v23.6M198.8 59.6h23.6" fill="none" stroke="#000" stroke-width=".21" stroke-dasharray="30.5 1.3 1.3 1.3" stroke-dashoffset="20.6"/>
<path d="M221.8 59.6h-11.2M222 59.4v-11.2M222 59.9v11.1M222.3 59.6h11.1" fill="none" stroke="#000" stroke-width=".21" stroke-dasharray="30.5 1.3 1.3 1.3" stroke-dashoffset="26.8"/>
<path d="M153.3 155.6h7.5" fill="none" stroke="#000" stroke-width=".21" stroke-dasharray="30.5 1.3 1.3 1.3" stroke-dashoffset="28.6"/>
<path d="M55.8 123.5h34.1" fill="none" stroke="#000" stroke-width=".21" stroke-dasharray="1.3 .6" stroke-dashoffset=".7"/>
<path d="M60.4 123.5v14" fill="none" stroke="#000" stroke-width=".21" stroke-dasharray="1.3 .6" stroke-dashoffset=".3"/>
<path d="M85.4 123.5v14.3" fill="none" stroke="#000" stroke-width=".21" stroke-dasharray="1.3 .6" stroke-dashoffset=".2"/>
<g fill="none" stroke="#c0c0c0" stroke-width=".21">
<path d="M4.6 5h287v200h-287zM48.5 5v5M98.5 5v5M148.5 5v10M198.5 5v5M248.5 5v5M5 55h5M287 55h5M5 105h10M282 105h10M5 155h5M149.2 152.7h142.4"/>
<path d="M149.2 146.8h142.4M149.2 140.8v64.2M149.2 158.6h142.4M163.8 140.8v26M185 140.8v26M243.1 140.8v26M256.8 140.8v26M286.6 140.8v-130.8h-277v190h282M149.2 177.6h142.4M176.4 166.8v33.2M203.6 166.8v38.2M222.9 166.8v21.2"/>
<path d="M291.6 166.8h-142.4M203.6 188h88.4M278.6 188v12M48.5 200v5M98.5 200v5M247.4 200v5"/>
</g>
<g fill="#000">
<path d="M179.6 37.1a.78 .78 0 0 0 .8 .8v-.8zM180.4 36.4v.7h.7a.72 .72 0 0 0-.7-.7zM215.9 82.1a.78 .78 0 0 0 .7 .8v-.8zM216.6 81.4v.7l.7-.1a.73 .73 0 0 0-.7-.6z"/>
<path d="M75.2 41.4l-.1 .1 .1 .2 .1-.2-.1 .2h.2l.1-.2zM53.8 82.1a.78 .78 0 0 0 .7 .8v-.8zM54.5 81.4v.7l.7-.1a.73 .73 0 0 0-.7-.6zM90 37.1a.78 .78 0 0 0 .8 .8v-.8zM90.8 36.4v.7h.7a.72 .72 0 0 0-.7-.7zM52.2 59.6l.2 .4a1.01 1.01 0 0 0 .9 .6v-1zM53.3 58.6v1h1a1.02 1.02 0 0 0-1-1zM91 59.6a1.02 1.02 0 0 0 1 1v-1zM92 58.6v1h1a1.02 1.02 0 0 0-1-1z"/>
</g>
<text font-size="11" x="206.4" y="198.7">G+</text>
<text font-size="4.2" x="230.8" y="184.7">GSN200Z-20K-SV2-010W</text>
<text font-size="3.9" x="282.9" y="195.5">A4</text>
<g font-size="3.5">
<text x="77.8" y="17.4">286</text>
<text x="77.8" y="22.2">241</text>
<text x="207.1" y="22.7">95</text>
<text x="69" y="26.9">200</text>
<text x="186.8" y="27.2">85</text>
<text x="207.1" y="27.2">85</text>
<text x="58.8" y="31.3">100</text>
<text x="185" y="31.5">72.5</text>
<text x="205.3" y="31.5">72.5</text>
<text x="42.6" y="48.9" transform="rotate(-90 42.6 48.9)">100</text>
<text x="165.3" y="50.4" transform="rotate(-90 165.3 50.4)">90</text>
<text x="169.8" y="50.4" transform="rotate(-90 169.8 50.4)">85</text>
<text x="37.5" y="61.9" transform="rotate(-90 37.5 61.9)">200</text>
<text x="125.6" y="61" transform="rotate(-90 125.6 61)">90</text>
<text x="250.7" y="60.1" transform="rotate(-90 250.7 60.1)">90</text>
<text x="165.3" y="70.4" transform="rotate(-90 165.3 70.4)">90</text>
<text x="169.8" y="70.4" transform="rotate(-90 169.8 70.4)">85</text>
<text x="35.7" y="88">2-</text>
<text x="42.5" y="88">6 pin</text>
<text x="101.3" y="88">2-</text>
<text x="108.1" y="88">8</text>
<text x="113" y="88">8 pin</text>
<text x="33.2" y="93.2">6-M6</text>
<text x="43.3" y="93.2">12 EQS</text>
<text x="99.5" y="95.3">4-</text>
<text x="106.3" y="95.3">11 THRU</text>
<text x="244" y="97.4">70</text>
<text x="244" y="102.2">19</text>
<text x="67.1" y="113.7">170</text>
<text x="61.9" y="119.2">中空孔徑</text>
<text x="79.1" y="119.2">100</text>
<text x="235" y="124.8">4-M6</text>
<text x="245.1" y="124.8">16 EQS</text>
<text x="123.8" y="131.7" transform="rotate(-90 123.8 131.7)">60</text>
<text x="112.3" y="136.3" transform="rotate(-90 112.3 136.3)">37.5</text>
<text x="219.8" y="132">4-M6</text>
<text x="229.9" y="132">16 EQS</text>
<text x="63.9" y="142.1">149</text>
<text x="131.3" y="149.8" transform="rotate(-90 131.3 149.8)">213</text>
<text x="123.8" y="158.5" transform="rotate(-90 123.8 158.5)">153</text>
<text x="164.5" y="157">2017-07-15</text>
<text x="208.7" y="156.4">00初版</text>
<text x="245.6" y="156.4">陳國棟</text>
<text x="152.8" y="162.4">改版</text>
<text x="152.8" y="165.9">SYM</text>
<text x="169.1" y="162.4">年 月 日</text>
<text x="170.1" y="165.9">DATE</text>
<text x="205" y="165.9">REVISIONS</text>
<text x="207" y="162.4">變更事項</text>
<text x="247.4" y="162.4">設計</text>
<text x="248.3" y="165.9">BY</text>
<text x="267.8" y="162.4">備</text>
<text x="269.8" y="165.9">NOTE</text>
<text x="278.6" y="162.4">注</text>
<text x="159.1" y="171.9">制圖</text>
<text x="186.4" y="171.9">設計</text>
<text x="208.9" y="172.4">品名:</text>
<text x="247.5" y="172.2">中空旋轉平台</text>
<text x="157.1" y="175.4">PRAWN</text>
<text x="181.3" y="175.4">DESIGNED</text>
<text x="208.9" y="175.9">TITLE</text>
<text x="233.5" y="175.8">HOLLOW ROTATING PLATFORM</text>
<text x="209.1" y="182.1">規格:</text>
<text x="209.1" y="185.6">SPEC</text>
<text x="221.2" y="192.2">®</text>
<text x="234" y="194.8">吉嘉精密科技有限公司</text>
</g>
<g font-size="3.2">
<text x="79.7" y="31.8">旋轉部</text>
<text x="36.9" y="97.2">P.C.D 155</text>
<text x="92.2" y="164.4">GSZ90</text>
</g>
<g font-size="2.8">
<text x="74.1" y="113.7">-0.035</text>
<text x="75.5" y="110.9">0</text>
<text x="238.8" y="128.2">P.C.D 105</text>
<text x="224.1" y="135.3">P.C.D 90</text>
<text x="228" y="197.8">GIGA Precision Technology Co., Ltd</text>
</g>
<g font-size="2.5">
<text x="23.1" y="8.4">1</text>
<text x="72.7" y="8.4">2</text>
<text x="122.7" y="8.4">3</text>
<text x="172.7" y="8.4">4</text>
<text x="222.7" y="8.4">5</text>
<text x="272.7" y="8.4">6</text>
<text x="6.7" y="30.9">A</text>
<text x="288.7" y="30.9">A</text>
<text x="6.7" y="80.9">B</text>
<text x="288.7" y="80.9">B</text>
<text x="6.7" y="130.9">C</text>
<text x="288.7" y="129.9">C</text>
<text x="6.7" y="180.9">D</text>
<text x="23.1" y="203.4">1</text>
<text x="72.7" y="203.4">2</text>
<text x="120.5" y="203.4">3</text>
<text x="178.8" y="203.4">4</text>
</g>
<g font-size="1.7">
<text x="204.9" y="203.7">比例 SCALE:1:4</text>
<text x="249.3" y="203.8">图纸 1 (共1)</text>
</g>
</svg>
